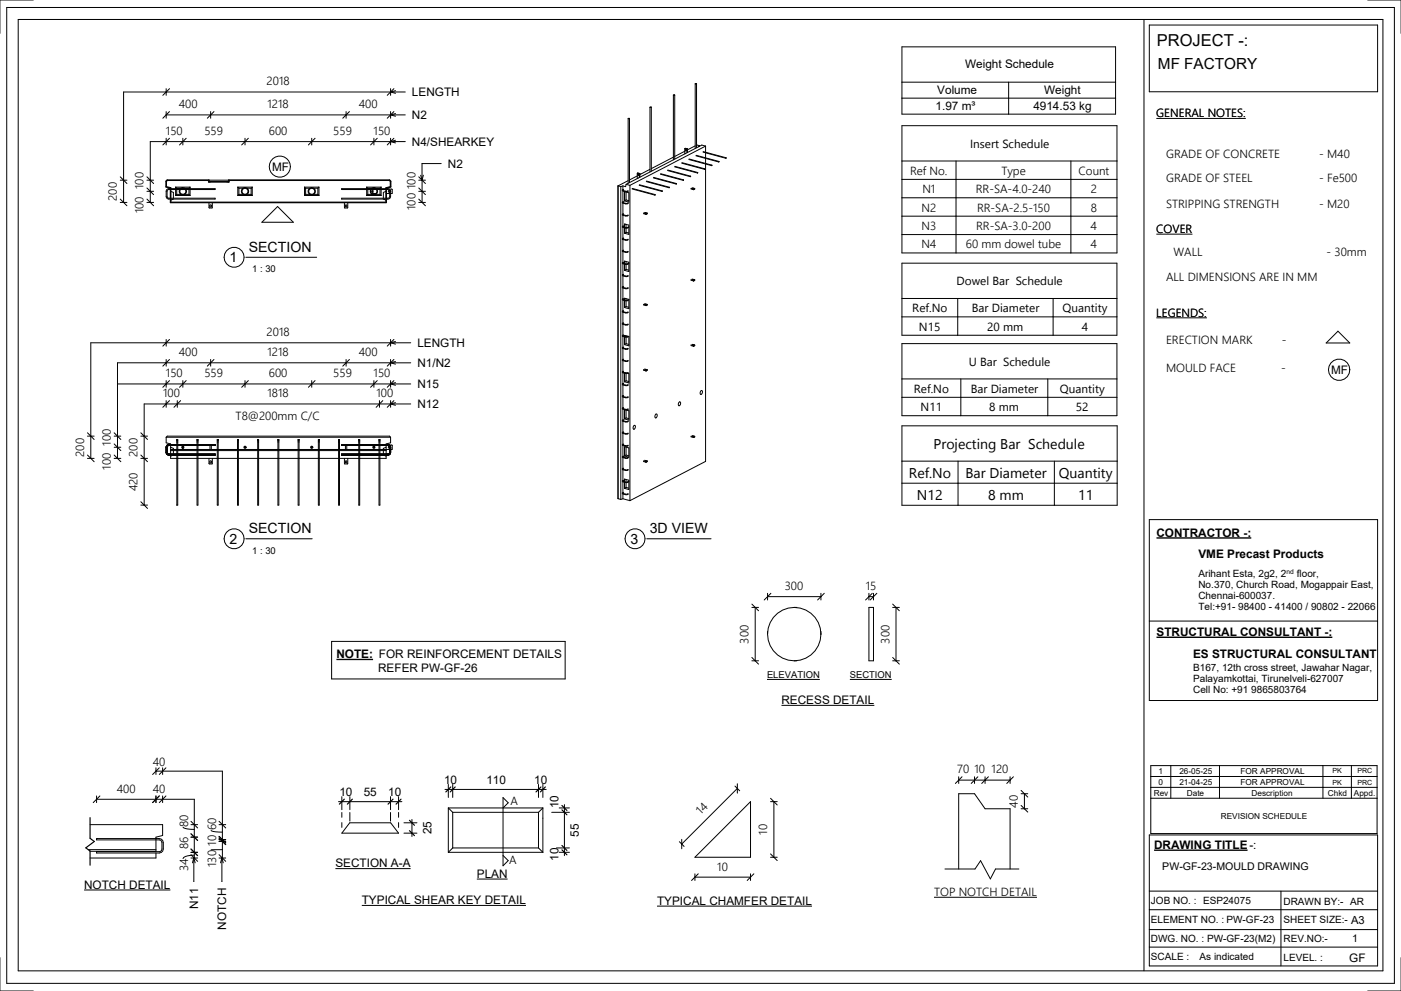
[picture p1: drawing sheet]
<svg xmlns="http://www.w3.org/2000/svg" width="420mm" height="297mm" viewBox="0 0 420 297" stroke-linecap="round" stroke-linejoin="round" font-family="sans-serif">
<g fill="none" stroke="#000" stroke-width=".3">
<path d="M2 2.2h416.1v292.6h-416.1zM5.5 5.8h409.2v285.3h-409.2zM10 0h-10v10M343 5.8v285.3M344.6 7.5h68.5v20h-68.5zM410.1 0h10v10M49.8 26.6v2M49.8 33.4v2M50.8 26.6l-2 2M50.8 33.4l-2 2M63.2 33.4v2M64.2 33.4l-2 2"/>
<path d="M103.8 33.4v2M104.8 33.4l-2 2M117.1 26.6v2M117.1 33.4v2M118.1 26.6l-2 2M118.1 33.4l-2 2M118.6 27.2l-1.5 .4 1.5 .4M118.6 34l-1.5 .4 1.5 .4M121.5 27.6h-84.4v33.1M121.5 34.4h-71.7M188.3 35.5v19.5M188.4 35.5h.3z"/>
<path d="M188.7 35.5v19.2M194.9 32.1v19.5M194.9 32.1h.4zM195.3 32.1v19.2M201.9 28.5v19.4M201.9 28.5h.4zM202.3 28.5v19.2M208.4 25.1v19.4M208.5 25.1h.3zM208.8 25.1v19.2M36.1 53l2 2M36.1 54h2"/>
<path d="M36.1 59.7l2 2M44.1 57.4h2M44.1 54h2M44.1 53l2 2M44.1 56.4l2 2M44.1 59.7l2 2M49.8 41.5v2M50.1 56.8l.5-.2h13.9v.2h-13.9l-.4 .2-.1 .4v1.6l.4 .4h14v.3h-14.1l-.5-.4-.1-.4v-1.5zM50.8 41.5l-2 2M51.2 57.4l.8 .3v1.7M52 59.7l-.8 .3M52.7 56.1h4.3"/>
<path d="M52.7 58.6h4.3M52.7 56.1v.5M52.7 56.8v1.8M52.7 56.1l.3 .3M53 56.4h1.4M53 58.3h1.4M53 56.4v.2M53 56.8v1.5M53 58.3l-.3 .3M54.8 41.5v2M55.2 56.4h1.5M55.2 58.3h1.5"/>
<path d="M55.8 41.5l-2 2M56.7 58.3l.3 .3M56.7 56.4v.2M56.7 56.8v1.5M57 56.1v.5M57 56.8v1.8M57 56.1l-.3 .3M62.6 54h6M62.6 54.5h.5M68.1 54.5h.5M71.3 56.1h4.3M71.3 58.6h4.3"/>
<path d="M71.3 56.1v2.5M71.3 56.1l.3 .3M71.6 56.4h1.5M71.6 58.3h1.5M71.6 56.4v1.9M71.6 58.3l-.3 .3M73.5 41.5v2M73.9 56.4h1.4M73.9 58.3h1.4M74.5 41.5l-2 2M75.3 58.3l.3 .3M75.3 56.4v1.9"/>
<path d="M75.6 56.1v2.5M75.6 56.1l-.3 .3M91.3 56.1h4.3M91.3 58.6h4.3M91.3 56.1v2.5M91.3 56.1l.3 .3M91.6 56.4h1.5M91.6 58.3h1.5M91.6 56.4v1.9M91.6 58.3l-.3 .3M93.5 41.5v2M93.9 56.4h1.4"/>
<path d="M93.9 58.3h1.4M94.5 41.5l-2 2M95.3 58.3l.3 .3M95.3 56.4v1.9M95.6 56.1v2.5M95.6 56.1l-.3 .3M102.4 56.6h14.1l.6 .5v2l-.4 .5-.4 .1h-13.9v-.3h13.9l.4-.1 .1-.4v-1.7l-.4-.4h-14zM109.9 56.1h4.4M109.9 56.1v.5M109.9 56.8v1.8M109.9 58.6h4.4M109.9 56.1l.4 .3"/>
<path d="M110.3 56.4h1.4M110.3 56.4v.2M110.3 56.8v1.5M110.3 58.3l-.4 .3M110.3 58.3h1.4M111.1 57.4h.7M111.4 58h1.4M111.8 56.8v1.2M112.1 41.5v2M112.5 56.4h1.4M112.5 58.3h1.4M113.1 41.5l-2 2"/>
<path d="M113.9 58.3l.4 .3M113.9 56.4v.2M113.9 56.8v1.5M114.3 56.1v.5M114.3 56.8v1.8M114.3 56.1l-.4 .3M114.9 59.7l.9 .3M115.8 57.4l-.9 .3v1.7M115.8 58h1M116.7 57.1l-.3 .3 .4 .3M116.7 56.7l.9 .1v1.1l-.5 .1M117.1 57.1v.4"/>
<path d="M117.1 41.5v2M118.1 41.5l-2 2M118.6 42l-1.5 .4 1.5 .5M121.5 42.4l-76.4 .1v18.2M125.6 57.4h2M125.6 54h2M125.6 53l2 2M125.6 56.4l2 2M125.6 59.7l2 2M126.1 52.5l.4 1.5 .4-1.5M132.3 49h-5.8l.1 11.7M185.3 55.7v.1"/>
<path d="M185.3 55.7v93.8M185.3 55.7l.8 .2M186.1 55.9v93.8M186.7 57.1l1 .3 .6-.2M186.8 55.7v1.4M186.8 57.2v3.5M186.8 55.7l-.7 .2M186.8 57.3l.9 .2 .7-.2M186.9 56.8l-.3 .2 .2 .3M187 56.9l-.2 .2M187.3 57.4l1.3 .4v2.8l-1.3-.4zM187.7 57.6v2.3"/>
<path d="M187.7 59.9l-.4 .3M187.7 59.9l.9 .3M187.7 55.3l1.2 .3M187.7 55.3l-.1 .7-.8-.3M188.3 54.2l-3 1.5M188.9 55.6v94.5M189.5 56.6l6.9 1.9M189.6 56.5l6.8 1.8M191.1 52.7l-2.4 1.3M191.1 51.9l.7 .1M191.1 51.9l.6 .2M191.1 51.9v1.6"/>
<path d="M191.4 53.4h-.1M191.4 52.3l.1 .3M191.5 52.5l-.2-.2v.3l.2-.1M191.5 52.5h.1M191.7 55.5l6.8 1.9M191.7 52.1v.1M191.7 55.4l6.8 1.8M191.7 52.2v1M191.8 52l.1 .1M191.8 52l-.1 .1M191.9 52.1v1M191.9 52.1l-.2 .1"/>
<path d="M193.8 54.4l6.8 1.9M193.8 54.3l6.9 1.8M194.9 50.8l-3 1.5M195.9 53.3l6.9 1.9M196 53.2l6.8 1.8M198 52.2l6.9 1.9M198.1 52.1l6.8 1.8M200.2 51.1l6.8 1.9M200.2 51l6.9 1.8M201.9 47.1l-6.6 3.5M202.3 50l6.8 1.9M202.3 49.9l6.9 1.8"/>
<path d="M204.4 48.9l6.9 1.9M204.5 48.8l6.8 1.8M205.3 45.3l-3 1.6M205.4 44.5l.7 .1M205.4 44.5l.5 .2M205.4 44.5l-.1 1.6M205.6 46h-.1M205.7 44.9l.1 .3M205.8 45.1h-.1M205.9 44.7l.1 .1M206 44.8v1M206.1 44.6l-.2 .1"/>
<path d="M206.1 44.6v.1M206.1 44.7l-.1 .1M206.1 44.7v1M206.6 47.8l6.8 1.9M206.6 47.7l6.8 1.8M207.2 56.7l.7 .1M207.2 56.5l.7 .2M207.5 56.3l.8 .2M207.9 56.8l.1 .1M207.9 56.7h.1M207.9 56.7v.1M208 56.7v.2"/>
<path d="M208.3 56.5l-.3 .4M208.3 56.5l-.3 .2M208.5 43.7l-2.4 1.2M208.7 46.7l6.8 1.9M208.7 46.6l6.9 1.8M208.8 43.5l1 .2M209.8 43.7v.1M209.8 43.7l-.3 .3M210.8 45.6l6.9 1.9M210.8 45.5l6.9 1.8M211.6 49.2v89.1l-22.7 11.8M211.6 43.8v1.8"/>
<path d="M211.6 45.8v1.5M211.6 47.5v1.5M211.6 43.8l-22.7 11.8M211.6 43.8l-1.2-.3-22.7 11.8M36.1 60.7h2M44.1 60.7h2M62.7 60.7v1.7h.9l.1-1.7M83.2 61.9l4.8 4.7h-9.5zM103.3 60.7l.1 1.7h.8l.1-1.7M125.6 60.7h2M186.8 60.9v3.5M186.8 64.5v3.5"/>
<path d="M186.8 68.1v3.5M186.8 71.8v3.5M186.8 75.4v3.5M186.8 79v3.5M186.8 60.7l.9 .3 .6-.2M186.8 68l.9 .2 .9-.2M186.8 71.6l.9 .3 .6-.2M186.8 75.2l.9 .3 .6-.2M186.8 78.9l.9 .2 .9-.2M186.8 64.5l.9 .3 .7-.2M186.8 71.8l.9 .2 .7-.1M186.8 75.4l.9 .3 .7-.2"/>
<path d="M186.9 60.4l-.3 .2 .1 .3 1 .2 .7-.1M186.9 64.1l-.3 .2 .2 .2M186.9 67.7l-.3 .4 1 .3 1-.3M186.9 75l-.3 .2 .2 .2M186.9 78.6l-.3 .4 1 .3 1-.3M186.9 71.3l-.3 .2 .2 .3M187 64.2l-.3 .1 1 .3 .6-.2M187 60.6l-.2 .1M187 67.8l-.2 .2M187 71.5l-.2 .1M187 75.1l-.2 .1M187 78.7l-.2 .2"/>
<path d="M187.3 68.1v-1l1.3 .4v2.8l-1.3-.4M187.3 79v-.7l1.3 .3v2.8l-1.3-.3M187.3 68.3v1.6M187.3 79.2v1.9M187.7 67.3v.9M187.7 68.4v1.2M187.7 78.4v.7M187.7 79.3v1.5M187.7 69.6l-.4 .3M187.7 69.6l.9 .3M192.9 64l.7 .2M192.9 63.9l.7 .2"/>
<path d="M193.3 63.7l.8 .2M193.6 64.2l.2 .1M193.6 64.1h.2M193.6 64.1v.1M193.8 64.1v.2M194.1 63.9l-.3 .4M194.1 63.9l-.3 .2M186.7 97l1 .3 .6-.2M186.8 82.7v3.5M186.8 86.3v3.5M186.8 89.9v3.5M186.8 93.6v3.4"/>
<path d="M186.8 97.2v3.5M186.8 82.5l.9 .3 .6-.2M186.8 86.1l.9 .3 .6-.2M186.8 93.4l.9 .3 .6-.2M186.8 82.7l.9 .2 .7-.1M186.8 93.6l.9 .2 .7-.1M186.8 97.2l.9 .3 .7-.2M186.9 89.5l-.3 .2 .2 .3M186.9 93.1l-.3 .2 .2 .3M186.9 82.2l-.3 .2 .2 .3M186.9 85.9l-.3 .2 .1 .2 1 .3 .7-.2M186.9 96.8l-.3 .2 .2 .2"/>
<path d="M187 89.6l-.3 .2 1 .2 .9-.2M187 82.4l-.2 .1M187 86l-.2 .1M187 93.3l-.2 .1M187 96.9l-.2 .1M187.3 90.1v2.1M187.7 89.5v.5M187.7 90.2v1.7M187.7 80.8l-.4 .3M187.7 80.8l.9 .2M187.7 91.9l-.4 .3M187.7 91.9l.9 .2"/>
<path d="M188.6 89.9l-.9 .3-.9-.2M188.6 89.8v2.7l-1.3-.3M188.6 89.8l-1.3-.4v.5M192.9 91.4l.7 .2M192.9 91.2l.7 .2M193.3 91l.8 .3M193.6 91.4v.2M193.6 91.6h.2M193.6 91.4h.2M193.8 91.4v.2M194.1 91.3l-.3 .3M194.1 91.3l-.3 .1"/>
<path d="M207.2 84l.7 .2M207.2 83.8l.7 .2M207.5 83.6l.8 .3M207.9 84v.2M207.9 84.2h.1M207.9 84h.1M208 84v.2M208.3 83.9l-.3 .1M208.3 83.9l-.3 .3M401.2 99.3l3.5 3.5h-7.1zM35.2 115.1h88M49.8 101.8v2"/>
<path d="M49.8 107.8v2M49.8 114.1v2M50.8 101.8l-2 2M50.8 107.8l-2 2M50.8 114.1l-2 2M54.8 114.1v2M55.8 114.1l-2 2M63.2 107.8v2M64.2 107.8l-2 2M73.5 114.1v2M74.5 114.1l-2 2M93.5 114.1v2"/>
<path d="M94.5 114.1l-2 2M103.8 107.8v2M104.8 107.8l-2 2M112.1 114.1v2M113.1 114.1l-2 2M117.1 101.8v2M117.1 107.8v2M117.1 114.1v2M118.1 101.8l-2 2M118.1 107.8l-2 2M118.1 114.1l-2 2M118.6 102.4l-1.5 .4 1.5 .4"/>
<path d="M118.6 108.4l-1.5 .4 1.5 .4M118.6 114.7l-1.5 .4 1.5 .4M123.2 102.8h-96v34.6M123.2 108.8h-88v28.6M186.7 104.3l1 .3 .6-.2M186.8 100.8v3.5M186.8 104.5v3.4M186.8 108.1v3.5M186.8 111.7v3.5M186.8 115.4v3.4M186.8 119v3.5M186.8 100.7l.9 .2 .6-.1"/>
<path d="M186.8 107.9l.9 .3 .6-.2M186.8 115.2l.9 .3 .6-.2M186.8 118.8l.9 .3 .6-.2M186.8 104.5l.9 .2 .7-.1M186.8 111.8l1.4 .1M186.8 119l.9 .3 .7-.2M186.9 104l-.3 .2 .2 .3M186.9 107.7l-.3 .2 .1 .2 1 .3 .7-.2M186.9 114.9l-.3 .2 .1 .3 1 .2 .7-.2M186.9 118.6l-.3 .2 .2 .2M186.9 111.3l-.3 .2 .2 .3M186.9 100.4l-.3 .2 .1 .2 1 .3 .8-.2"/>
<path d="M187 111.4l-.3 .2 1 .2 .6-.1M187 100.5l-.2 .2M187 104.2l-.2 .1M187 107.8l-.2 .1M187 115.1l-.2 .1M187 118.7l-.2 .1M187.3 101v2.3M187.3 111.7l.6 .1M187.3 111.9v2.6M187.7 100.7v.2M187.7 101.1v1.9M187.7 111.8h.1"/>
<path d="M187.7 112v2.2M187.7 103l-.4 .3M187.7 103l.9 .3M187.7 114.2l-.4 .3M187.7 114.2l.9 .2M188.2 111.9l.4 .1v2.8l-1.3-.3M188.3 100.8l-1-.3v.3M188.4 100.8l.2 .1M188.4 111.8l-.2 .1M188.6 100.9v2.8l-1.3-.4M192.9 111l.7 .2M192.9 110.8l.7 .2"/>
<path d="M193.3 110.6l.8 .3M193.6 111v.2M193.6 111.2h.2M193.6 111h.2M193.8 111v.2M194.1 110.9l-.3 .3M194.1 110.9l-.3 .1M207.2 103.6l.7 .2M207.2 103.4l.7 .2M207.5 103.2l.8 .3M207.9 103.6v.2M207.9 103.8h.1"/>
<path d="M207.9 103.6h.1M208 103.6v.2M208.3 103.5l-.3 .3M208.3 103.5l-.3 .1M210.2 117.2a.36 .36 0 0 1 .5 .1 .36 .36 0 0 1-.1 .5 .39 .39 0 0 1-.5 .4 .39 .39 0 0 1-.1-.7zM26.2 137.4h2M26.2 130.8h2M26.2 129.8l2 2M26.2 136.4l2 2M34.2 137.4h2M34.2 130.8h2M34.2 129.8l2 2"/>
<path d="M34.2 133.1l2 2M34.2 134.1h2M34.2 136.4l2 2M42.2 137.4h2M42.2 130.8h2M42.2 129.8l2 2M42.2 136.4l2 2M49.8 120.1v2M49.8 131.1v1.7l1.4 .3v.2M49.8 131.1h67.3M49.8 131.1l.4-.3h66.6l.3 .3M50.1 135.6l.1 .4 .4 .2"/>
<path d="M50.1 134.1v1.5M50.6 133.6l-.4 .1-.1 .4M50.6 133.6h13.9v-.3h-13.9l-.5 .2-.3 .6 .1 1.7 .5 .6h14.1v-.2h-13.9M50.8 120.1l-2 2M51.2 134.1l.8 .3v1.8M51.2 136.4v1h64.6v-1M51.2 135.1h64.6M51.2 133.6v2.6M52 136.4l-.8 .4M53 131.9v1.4M53 133.6v2.6M53 136.4v15h.3v-15"/>
<path d="M53 131.8v.1M53.1 131.8h-.1M53.1 131.8h.1M53.2 131.8h.1M53.2 131.8h-.1M53.2 120.1v2M53.3 131.8h.1M53.3 131.8v.1M53.3 131.9v1.4M53.3 133.6v2.6M54.2 120.1l-2 2M59.1 136.4v15h.3v-15"/>
<path d="M59.1 131.9v1.4M59.1 133.6v2.6M59.1 131.8h.1M59.2 131.8h-.1M59.2 131.8h.1M59.3 131.8h.1M59.3 131.8l.1 .1M59.4 131.9v1.4M59.4 133.6v2.6M62.7 137.4v1.7h.9l.1-1.7M63 133.6v1.2M63.4 133.6v1.2"/>
<path d="M65.1 131.9v19.5h.3v-19.5M65.2 131.8h.1M65.3 131.8h.1M65.3 131.8h-.1M65.4 131.8h.1M65.4 131.8v.1M71.2 131.8h.1M71.3 131.8h.1M71.4 131.8h.1M71.5 131.8h.1M71.5 131.8v19.6h-.3v-19.5M77.3 131.9v19.5h.2v-19.5"/>
<path d="M77.3 131.8h.1M77.4 131.8h-.1M77.4 131.8h.1M77.5 131.8h.1M77.5 131.8v.1M83.3 131.9v19.5h.3v-19.5M83.4 131.8h-.1M83.4 131.8h.1M83.5 131.8h-.1M83.5 131.8h.1M83.6 131.8v.1M89.4 131.9v19.5h.3v-19.5"/>
<path d="M89.4 131.8h.1M89.5 131.8h-.1M89.5 131.8h.1M89.6 131.8h.1M89.7 131.8v.1M95.5 131.8v19.6h.2v-19.5M95.5 131.8h.1M95.6 131.8h-.1M95.6 131.8h.1M95.7 131.8h.1M95.7 131.8v.1M101.5 131.9v19.5h.3v-19.5"/>
<path d="M101.5 131.8v.1M101.6 131.8h-.1M101.6 131.8h.1M101.7 131.8h.1M101.7 131.8h-.1M101.8 131.8v.1M103.3 137.4l.1 1.7h.8l.1-1.7M103.6 133.6v1.2M104 133.6v1.2M107.6 136.4v15h.2v-15M107.6 131.9v1.4M107.6 133.6v2.6"/>
<path d="M107.6 131.8h.1M107.7 131.8h-.1M107.7 131.8h.1M107.8 131.8h.1M107.8 131.8v.1M107.8 131.9v1.4M107.8 133.6v2.6M113.6 136.4v15h.3v-15M113.6 131.9v1.4M113.6 133.6v2.6M113.7 131.8h-.1M113.7 131.8h.1"/>
<path d="M113.8 131.8h.1M113.8 131.8h-.1M113.8 120.1v2M113.9 131.8h.1M113.9 131.8v.1M113.9 131.9v1.4M113.9 133.6v2.6M114.8 120.1l-2 2M114.9 136.4l.9 .4M115.8 134.1l-.9 .3v1.8M115.8 133.6v2.6M116.3 133.6l.4 .1 .1 .4"/>
<path d="M116.3 133.6h-13.9v-.3h13.9l.6 .2 .2 .6v1.7l-.6 .6h-14.1v-.2h13.9M116.7 133.8l-.3 .4 .4 .2M116.7 133.4l.9 .1v1.2l-.5 .1M116.8 135.6l-.1 .4-.4 .2M116.8 134.1v1.5M116.8 134.8h-65.6M117.1 133.9v.3M117.1 120.1v2M117.1 131.1v1.7l-1.3 .3v.2M118.1 120.1l-2 2M118.6 120.7l-1.5 .4 1.5 .4M123.2 121.1h-80v30.3"/>
<path d="M186.8 122.6v3.5M186.8 126.3v3.4M186.8 129.9v3.5M186.8 133.5v3.5M186.8 137.2v3.4M186.8 122.5l.9 .2 .6-.1M186.8 126.1l.9 .3 .6-.2M186.8 129.7l.9 .3 .6-.2M186.8 133.4l.9 .2 .6-.1M186.8 122.7l.9 .2 .7-.2M186.8 129.9l.9 .3 .7-.2M186.8 137.2l.9 .2 .7-.2"/>
<path d="M186.9 129.5l-.3 .2 .2 .2M186.9 133.1l-.3 .2 .1 .2 1 .3 .7-.2M186.9 122.2l-.3 .2 .2 .3M186.9 125.8l-.3 .2 .1 .3 1 .2 .7-.2M186.9 136.7l-.3 .2 .2 .3M187 136.9l-.3 .1 1 .3 .6-.2M187 122.3l-.2 .2M187 126l-.2 .1M187 129.6l-.2 .1M187 133.2l-.2 .2M187.3 122.8l1.3 .4v2.7l-1.3-.3zM187.3 133.9l1.3 .4v2.8l-1.3-.4z"/>
<path d="M187.7 122.9v2.4M187.7 134.1v2.3M187.7 125.3l-.4 .3M187.7 125.3l.9 .2M187.7 136.4l-.4 .3M187.7 136.4l.9 .3M190 128.7l-.1-.9a.37 .37 0 0 1 .6-.2 .37 .37 0 0 1 0 .6l-.5 .5M192.9 138.4l.7 .2M192.9 138.2l.7 .2M193.3 138l.8 .2M193.6 138.4v.2M193.6 138.6h.2"/>
<path d="M193.6 138.4h.2M193.8 138.4v.2M194.1 138.2l-.3 .4M194.1 138.2l-.3 .2M196.6 124.2a.36 .36 0 0 1 .5 .1 .36 .36 0 0 1-.1 .5 .39 .39 0 0 1-.5 .5 .39 .39 0 0 1-.1-.7zM203.6 120.6a.36 .36 0 0 1 .5 .1 .36 .36 0 0 1-.1 .5 .39 .39 0 0 1-.5 .4 .39 .39 0 0 1-.1-.7zM207.2 131l.7 .2M207.2 130.8l.7 .2M207.5 130.6l.8 .2M207.9 131v.2M207.9 131.2h.1M207.9 131h.1"/>
<path d="M208 131v.2M208.3 130.8l-.3 .2M208.3 130.8l-.3 .4M42.2 151.4h2M42.2 150.4l2 2M185.3 149.4v.1M185.3 149.5l.8 .2M186.8 149.5l2.1 .6M186.8 149.5l-.7 .2M186.8 140.8v3.5M186.8 144.4v3.5M186.8 148.1v1.4"/>
<path d="M186.8 140.6l.9 .3 .6-.2M186.8 147.9l.9 .3 .6-.2M186.9 144l-.3 .2 .2 .3M186.9 147.6l-.3 .2 .1 .3 1 .2 .7-.2M186.9 140.4l-.3 .2 .1 .2 1 .3 .7-.2M187 140.5l-.2 .1M187 144.1l-.2 .2M187 147.8l-.2 .1M187.3 144.4v-.8l1.3 .4v2.8l-1.3-.4M187.3 144.6v1.8M187.7 143.8v.7M187.7 144.7v1.4"/>
<path d="M187.7 146.1l-.4 .3M187.7 146.1l.9 .2M188.6 144.2l-.9 .3-1-.2M188.6 144.4l-.9 .3-.9-.2M344.6 155.8h68.5v54.2h-68.5zM99.4 192.3h70.1v11.2h-70.1zM230.1 189.3v.8M238.1 182.1h.8M238.1 198.1h.8M246.1 189.3v.8M260.5 182.1h1.4v16h-1.4zM344.6 186.2h68.5"/>
<path d="M29 239.6h29.3v17.6M29 238.6v2M30 238.6l-2 2M46.8 231.2h19.9v26M46.8 230.2v2M46.8 238.6v2M47.8 230.2l-2 2M47.8 238.6l-2 2M48.8 230.2v2M48.8 238.6v2M49.8 230.2l-2 2M49.8 238.6l-2 2"/>
<path d="M220.4 235.7l1.4 1.4M221.1 236.4l-16.7 16.6M221.1 235v2.8M231 239.3l2 2M287.5 232.9v2M287.5 233.9h15.4M288.5 232.9l-2 2M292.2 232.9v2M293.2 232.9l-2 2M295.4 232.9v2M296.4 232.9l-2 2M302.9 232.9v2"/>
<path d="M303.9 232.9l-2 2M306.2 238h2M306.2 237l2 2M307.2 238v4.5M26.5 254.7h20.3M27 247.2h21.8v3.3l-2 .5v4.3M27 255.2h19.8M29 251.4h18.8l.6 .2 .4 .4 .2 2.5-.2 .6-.4 .5-.6 .1h-18.8v-.4h18.8l.4-.1 .4-.7-.1-2.3-.7-.4h-18.8zM46.8 255.7v1.5h-19.8M54.9 247.9a2.97 2.97 0 0 0 2.3 .7l1.1 .1M57.3 257.2h2M57.3 247.2h2"/>
<path d="M57.3 256.2l2 2M57.3 246.2l2 2M57.3 251h2M57.3 250l2 2M57.3 255.5h2M57.3 254.5l2 2M58.1 257.2v7.1M58.1 257.2l-.4 1.5M58.1 257.2l.4 1.5M58.3 256.4a4.1 4.1 0 0 0-3.4 1M63.3 249l1.4 .4 2 .1M65.7 257.2h2"/>
<path d="M65.7 256.2l2 2M65.7 246.2l2 2M65.7 251.7h2M65.7 250.7l2 2M65.7 252.2h2M65.7 251.2l2 2M65.7 247.2h2M66.5 257.2v7.1M66.5 257.2l-.4 1.5M66.5 257.2l.4 1.5M66.7 254.7l-3.4 .1M102.5 243.6v1.4"/>
<path d="M102.5 246.6v1.5M104.9 246.7h12.2l2.4 3.1h-17zM104.9 243.6v2.6M117.1 243.6v2.6M119.5 243.6v1.4M119.5 246.6v1.5M134.4 255.5h28.4M134.4 242.2h28.4M134.4 242.2v13.3M134.4 242.2l1.3 1.3M135.7 243.5h25.8M135.7 254.2h25.8"/>
<path d="M135.7 243.5v10.7M135.7 254.2l-1.3 1.3M150.8 242.2l1.6-1.5-1.6-1.6v20.5l1.6-1.6-1.6-1.5M161.5 243.5v10.7M161.5 254.2l1.3 1.3M162.8 242.2v13.3M162.8 242.2l-1.3 1.3M203.7 252.3l1.4 1.5M204.4 251.6v2.9M225 240.3v16.7h-16.6zM231 257h2M231 256l2 2"/>
<path d="M231 240.3h2M232 240.3v16.7M306.2 242.5h2M306.2 241.5l2 2M344.6 250.3h68.5v39.3h-68.5zM25.2 266.8h25.9M197 271.7h46.5M208.4 263h16.6M208.4 262v2M209.4 262l-2 2M225 262v2M226 262l-2 2"/>
<path d="M280.1 269h30.8M283.3 260.5h9l1.7-2.5 2.9 5.5 1.6-3h7M287.5 260.5v-22.5h4.7l3.2 4.5h7.5v18M344.6 272.7h68.5M344.6 267.2h68.5M344.6 278.7h68.5M384.1 267.2v22.4M0 287.1v10h10M344.6 283.9h68.5M420.1 287.1v10h-10"/>
<circle cx="83.9" cy="50" r="3.2"/>
<circle cx="196.4" cy="58.4" r=".07"/>
<circle cx="198.5" cy="57.3" r=".07"/>
<circle cx="200.6" cy="56.2" r=".07"/>
<circle cx="202.8" cy="55.1" r=".07"/>
<circle cx="204.9" cy="54" r=".07"/>
<circle cx="205.6" cy="45" r=".19"/>
<circle cx="207" cy="52.9" r=".07"/>
<circle cx="207.9" cy="56.5" r=".16"/>
<circle cx="209.1" cy="51.8" r=".07"/>
<circle cx="211.3" cy="50.7" r=".07"/>
<circle cx="213.4" cy="49.6" r=".07"/>
<circle cx="215.5" cy="48.5" r=".07"/>
<circle cx="217.7" cy="47.4" r=".07"/>
<circle cx="63.2" cy="61.7" r=".31"/>
<circle cx="103.8" cy="61.7" r=".31"/>
<circle cx="193.6" cy="63.9" r=".16"/>
<circle cx="193.6" cy="91.3" r=".16"/>
<circle cx="207.9" cy="83.9" r=".16"/>
<circle cx="193.6" cy="110.9" r=".16"/>
<circle cx="207.9" cy="103.5" r=".16"/>
<circle cx="401.5" cy="110.8" r="3.2"/>
<circle cx="54.8" cy="134.1" r=".33"/>
<circle cx="63.2" cy="138.5" r=".31"/>
<circle cx="73.5" cy="134.1" r=".33"/>
<circle cx="93.5" cy="134.1" r=".33"/>
<circle cx="103.8" cy="138.5" r=".31"/>
<circle cx="112.1" cy="134.1" r=".33"/>
<circle cx="193.6" cy="138.2" r=".16"/>
<circle cx="207.9" cy="130.8" r=".16"/>
<circle cx="238.1" cy="190.1" r="8"/>
</g>
<path d="M27 245.1v6.2l1.3 1-2.6 1.9 1.3 .9v4.3" fill="none" stroke="#000" stroke-width=".35"/>
<g fill="none" stroke="#000" stroke-width=".5">
<path d="M51.2 59.7v1h64.6v-1M51.2 56.6v-.2l-1.4-.4v-1.6l.4-.4h12.4v.5h6v-.5h48.2l.3 .4v1.6l-1.3 .4v.2M51.2 56.8v2.6M54 56.8a1 1 0 0 0 .8 1.6 1 1 0 0 0 .9-1.6M54.2 56.5l.6-.1 .6 .1M111.3 56.8a1 1 0 0 0 .8 1.6 1 1 0 0 0 .8-1.6M111.5 56.5l.6-.1 .6 .1M115.8 56.8v2.6"/>
<circle cx="73.5" cy="57.4" r="1"/>
<circle cx="93.5" cy="57.4" r="1"/>
</g>
<g fill="#000">
<circle cx="54.8" cy="134.1" r=".33"/>
<circle cx="73.5" cy="134.1" r=".33"/>
<circle cx="93.5" cy="134.1" r=".33"/>
<circle cx="112.1" cy="134.1" r=".33"/>
</g>
<g fill="#fff">
<path d="M346.9 9.5h27.5v5.4h-27.5z"/>
<path d="M405.1 273.8h4.1v3.9h-4.1z"/>
<path d="M346.8 187.4h51.8v4.1h-51.8z"/>
<path d="M357.7 193.9h54.2v4.1h-54.2z"/>
<path d="M346 251.2h27.6v4.2h-27.6z"/>
<path d="M373.6 251.2h1v4.2h-1z"/>
<path d="M374.6 251.2h2.2v4.2h-2.2z"/>
<path d="M346.8 157.6h27.9v4.1h-27.9z"/>
<path d="M359.3 164.1h37.3v4.1h-37.3z"/>
<path d="M359.7 285.1h16.3v3.3h-16.3z"/>
<path d="M405.5 279.4h1.7v3.7h-1.7z"/>
<path d="M367.7 274.1h14.3v3.3h-14.3z"/>
<path d="M347.2 16.6h29.6v5.1h-29.6z"/>
<path d="M348.5 258h44.2v3.6h-44.2z"/>
<path d="M361.9 279.8h20.4v3.3h-20.4z"/>
<path d="M404.8 268.8h4.1v3.3h-4.1z"/>
<path d="M360.7 268.5h14.3v3.3h-14.3z"/>
</g>
<path d="M346.8 161.3h28.4M100.9 197.7h11M346.8 191h52.7M346 254.9h28.1" fill="none" stroke="#000" stroke-width=".41"/>
<g fill="none" stroke="#000" stroke-width=".3">
<path d="M270.4 14h64.1v20.2h-64.1zM270.4 29.4h64.1M270.4 37.7h64.5v38.1h-64.5zM270.4 24.6h64.1M302.4 24.6v9.6M346.7 35.5h26.8M270.4 59.3h64.5M270.4 53.8h64.5M270.4 48.3h64.5M286.7 48.3v27.5M321.1 48.3v27.5M73.7 77.1h21.3"/>
<path d="M270.4 78.9h64.5v21.6h-64.5zM270.4 70.3h64.5M270.4 64.8h64.5M346.7 70.2h10.8M270.4 95h64.5M270.4 89.5h64.5M287.2 89.5v11M315.8 89.5v11M346.7 95.3h15.2M270.4 103h64.5v21.6h-64.5zM270.4 119.1h64.5M270.4 113.6h64.5"/>
<path d="M288.1 113.6v11M314.2 113.6v11M270.4 127.7h64.6v23.8h-64.6zM270.4 138.2h64.6M287.3 138.2v13.3M316.1 138.2v13.3M270.4 144.9h64.6M73.7 161.5h19.9M193.9 161.5h19.3M230.1 178.9h16M230.1 177.9v2M231.1 177.9l-2 2"/>
<path d="M246.1 177.9v2M247.1 177.9l-2 2M260.5 178.9h1.4M260.5 177.9v2M261.5 177.9l-2 2M261.9 177.9v2M262.9 177.9l-2 2M225.4 181.1l2 2M225.4 182.1h2M225.4 197.1l2 2M225.4 198.1h2M226.4 182.1v16"/>
<path d="M267.7 182.1h2M267.7 198.1h2M267.7 197.1l2 2M267.7 181.1l2 2M268.7 182.1v16M230 203.7h15.8M234.3 211.5h27.9M254.8 203.7h12.6M102.5 238.8v3.9M104.9 238.8v3.9M117.1 238.8v3.9M119.5 238.8v3.9"/>
<path d="M133.4 236.7h30.4M134.4 235.2v3.9M135.7 235.2v3.9M161.5 235.2v3.9M162.8 235.2v3.9M345 229.5h67.9v20.4h-67.9zM345 232.8h67.9M345 236h67.9M345 239.3h67.9M351.1 229.5v9.8M365.7 229.5v9.8M396.7 229.5v9.8"/>
<path d="M405.2 229.5v9.8M101.5 240.3h19M121.1 249.8h3.9M121.1 246.7h3.9M123.5 245.7v5.1M165.4 243.5h5.3M166.8 254.2h3.9M167.7 255.5h3M167.7 242.2h3M169.2 241.2v15.3M100.6 260.4h22.5M108.5 271.4h49.2"/>
<path d="M143 263.5h9.2"/>
<circle cx="70.2" cy="77.1" r="3"/>
<circle cx="70.2" cy="161.5" r="3"/>
<circle cx="190.4" cy="161.5" r="3"/>
</g>
<g fill="none" stroke="#000" stroke-width=".35">
<path d="M103.2 239.6l-1.5 1.5M105.7 239.6l-1.5 1.5M117.8 239.6l-1.5 1.5M120.3 239.6l-1.5 1.5M135.2 235.9l-1.5 1.5M136.5 235.9l-1.5 1.5M162.2 235.9l-1.5 1.5M163.5 235.9l-1.5 1.5M122.8 249l1.5 1.5M122.8 245.9l1.5 1.5M168.5 254.8l1.5 1.5M168.5 253.5l1.5 1.5"/>
<path d="M168.5 242.8l1.5 1.5M168.5 241.5l1.5 1.5"/>
</g>
<text font-size="4.9" x="346.9" y="13.9">PROJECT -:</text>
<text font-size="4.6" x="347.2" y="20.7">MF FACTORY</text>
<g font-size="4.2">
<text x="74.6" y="75.4">SECTION</text>
<text x="68.8" y="78.6">1</text>
<text x="279.9" y="134.7">Projecting Bar Schedule</text>
<text x="272.5" y="143.3">Ref.No</text>
<text x="289.5" y="143.3">Bar Diameter</text>
<text x="317.5" y="143.3">Quantity</text>
<text x="274.9" y="149.9">N12</text>
<text x="296.3" y="149.9">8 mm</text>
<text x="323.3" y="149.9">11</text>
<text x="74.6" y="159.8">SECTION</text>
<text x="194.8" y="159.8">3D VIEW</text>
<text x="68.8" y="163">2</text>
<text x="189" y="163">3</text>
</g>
<g font-size="3.5">
<text x="289.4" y="20.5">Weight Schedule</text>
<text x="79.9" y="25.6">2018</text>
<text x="123.5" y="28.8">LENGTH</text>
<text x="281" y="28.2">Volume</text>
<text x="313.1" y="28.2">Weight</text>
<text x="53.6" y="32.5">400</text>
<text x="80.2" y="32.5">1218</text>
<text x="107.6" y="32.5">400</text>
<text x="123.5" y="35.7">N2</text>
<text x="280.5" y="33">1.97 m³</text>
<text x="309.8" y="33">4914.53 kg</text>
<text x="346.7" y="35.2">GENERAL NOTES:</text>
<text x="49.8" y="40.5">150</text>
<text x="61.3" y="40.5">559</text>
<text x="80.6" y="40.5">600</text>
<text x="99.9" y="40.5">559</text>
<text x="112" y="40.5">150</text>
<text x="123.5" y="43.7">N4/SHEARKEY</text>
<text x="290.9" y="44.4">Insert Schedule</text>
<text x="349.6" y="47.3">GRADE OF CONCRETE</text>
<text x="395.5" y="47.3">- M40</text>
<text x="81.6" y="51.3">MF</text>
<text x="134.3" y="50.3">N2</text>
<text x="272.9" y="52.4">Ref No.</text>
<text x="300.2" y="52.4">Type</text>
<text x="323.4" y="52.4">Count</text>
<text x="43.1" y="56.7" transform="rotate(-90 43.1 56.7)">100</text>
<text x="124.6" y="56.7" transform="rotate(-90 124.6 56.7)">100</text>
<text x="276.6" y="57.9">N1</text>
<text x="292.6" y="57.9">RR-SA-4.0-240</text>
<text x="327.1" y="57.9">2</text>
<text x="349.6" y="54.6">GRADE OF STEEL</text>
<text x="395.5" y="54.6">- Fe500</text>
<text x="35.1" y="60.2" transform="rotate(-90 35.1 60.2)">200</text>
<text x="43.1" y="63.9" transform="rotate(-90 43.1 63.9)">100</text>
<text x="124.6" y="63" transform="rotate(-90 124.6 63)">100</text>
<text x="276.3" y="63.4">N2</text>
<text x="293" y="63.4">RR-SA-2.5-150</text>
<text x="327.1" y="63.4">8</text>
<text x="349.6" y="62.3">STRIPPING STRENGTH</text>
<text x="395.5" y="62.3">- M20</text>
<text x="276.3" y="69">N3</text>
<text x="292.7" y="69">RR-SA-3.0-200</text>
<text x="327" y="69">4</text>
<text x="346.7" y="69.9">COVER</text>
<text x="276.3" y="74.5">N4</text>
<text x="289.6" y="74.5">60 mm dowel tube</text>
<text x="327" y="74.5">4</text>
<text x="351.8" y="76.8">WALL</text>
<text x="397.8" y="76.8">- 30mm</text>
<text x="286.8" y="85.6">Dowel Bar Schedule</text>
<text x="349.6" y="84.1">ALL DIMENSIONS ARE IN MM</text>
<text x="273.5" y="93.6">Ref.No</text>
<text x="291.4" y="93.6">Bar Diameter</text>
<text x="318.6" y="93.6">Quantity</text>
<text x="346.7" y="95">LEGENDS:</text>
<text x="79.9" y="100.8">2018</text>
<text x="275.6" y="99.1">N15</text>
<text x="296" y="99.1">20 mm</text>
<text x="324.4" y="99.1">4</text>
<text x="53.6" y="106.8">400</text>
<text x="80.2" y="106.8">1218</text>
<text x="107.6" y="106.8">400</text>
<text x="125.2" y="104">LENGTH</text>
<text x="349.6" y="103.3">ERECTION MARK</text>
<text x="384.3" y="103.3">-</text>
<text x="49.8" y="113.1">150</text>
<text x="61.3" y="113.1">559</text>
<text x="80.6" y="113.1">600</text>
<text x="99.9" y="113.1">559</text>
<text x="112" y="113.1">150</text>
<text x="125.2" y="110">N1/N2</text>
<text x="290.5" y="109.7">U Bar Schedule</text>
<text x="349.6" y="111.6">MOULD FACE</text>
<text x="384.2" y="111.6">-</text>
<text x="399.1" y="112.2">MF</text>
<text x="48.9" y="119.1">100</text>
<text x="80.2" y="119.1">1818</text>
<text x="112.9" y="119.1">100</text>
<text x="125.2" y="116.4">N15</text>
<text x="274" y="117.7">Ref.No</text>
<text x="291" y="117.7">Bar Diameter</text>
<text x="317.8" y="117.7">Quantity</text>
<text x="70.6" y="125.9">T8@200mm C/C</text>
<text x="125.2" y="122.4">N12</text>
<text x="276" y="123.3">N11</text>
<text x="296.6" y="123.3">8 mm</text>
<text x="322.6" y="123.3">52</text>
<text x="25.2" y="136.9" transform="rotate(-90 25.2 136.9)">200</text>
<text x="33.2" y="133.6" transform="rotate(-90 33.2 133.6)">100</text>
<text x="41.2" y="136.9" transform="rotate(-90 41.2 136.9)">200</text>
<text x="33.2" y="140.8" transform="rotate(-90 33.2 140.8)">100</text>
<text x="41.2" y="147.3" transform="rotate(-90 41.2 147.3)">420</text>
<text x="346.8" y="160.9">CONTRACTOR -:</text>
<text x="359.3" y="167.3">VME Precast Products</text>
<text x="235.3" y="176.9">300</text>
<text x="259.6" y="176.9">15</text>
<text x="346.8" y="190.7">STRUCTURAL CONSULTANT -:</text>
<text x="100.9" y="197.3">NOTE: FOR REINFORCEMENT DETAILS</text>
<text x="224.4" y="193" transform="rotate(-90 224.4 193)">300</text>
<text x="266.7" y="193" transform="rotate(-90 266.7 193)">300</text>
<text x="357.7" y="197.1">ES STRUCTURAL CONSULTANT</text>
<text x="113.4" y="201.3">REFER PW-GF-26</text>
<text x="234.3" y="211.1">RECESS DETAIL</text>
<text x="45.8" y="229.6">40</text>
<text x="287" y="231.9">70</text>
<text x="292.2" y="231.9">10</text>
<text x="297.3" y="231.9">120</text>
<text x="35" y="237.8">400</text>
<text x="45.8" y="237.8">40</text>
<text x="101.8" y="238.6">10</text>
<text x="109.1" y="238.6">55</text>
<text x="116.4" y="238.6">10</text>
<text x="133.2" y="234.9">10</text>
<text x="145.9" y="234.9">110</text>
<text x="160.2" y="234.9">10</text>
<text x="153" y="241.4">A</text>
<text x="167.5" y="242.3" transform="rotate(-90 167.5 242.3)">10</text>
<text x="210.2" y="244.5" transform="rotate(-45 210.2 244.5)">14</text>
<text x="305.2" y="242.1" transform="rotate(-90 305.2 242.1)">40</text>
<text x="56.4" y="247.9" transform="rotate(-90 56.4 247.9)">80</text>
<text x="64.8" y="249" transform="rotate(-90 64.8 249)">60</text>
<text x="129.3" y="250.1" transform="rotate(-90 129.3 250.1)">25</text>
<text x="173.6" y="250.8" transform="rotate(-90 173.6 250.8)">55</text>
<text x="230" y="250.3" transform="rotate(-90 230 250.3)">10</text>
<text x="56.4" y="254.5" transform="rotate(-90 56.4 254.5)">86</text>
<text x="64.8" y="253.6" transform="rotate(-90 64.8 253.6)">10</text>
<text x="167.5" y="258" transform="rotate(-90 167.5 258)">10</text>
<text x="346" y="254.5">DRAWING TITLE</text>
<text x="374.6" y="254.5">-:</text>
<text x="56.4" y="261.3" transform="rotate(-90 56.4 261.3)">34</text>
<text x="64.8" y="259.9" transform="rotate(-90 64.8 259.9)">130</text>
<text x="100.6" y="260">SECTION A-A</text>
<text x="143" y="263.2">PLAN</text>
<text x="152.6" y="259.1">A</text>
<text x="215.1" y="261">10</text>
<text x="25.2" y="266.4">NOTCH DETAIL</text>
<text x="280.1" y="268.7">TOP NOTCH DETAIL</text>
<text x="59.4" y="272.6" transform="rotate(-90 59.4 272.6)">N11</text>
<text x="108.5" y="271.1">TYPICAL SHEAR KEY DETAIL</text>
<text x="197" y="271.3">TYPICAL CHAMFER DETAIL</text>
<text x="67.8" y="278.7" transform="rotate(-90 67.8 278.7)">NOTCH</text>
<text x="404.6" y="288.4">GF</text>
</g>
<text font-size="3.4" x="405.1" y="276.9">A3</text>
<g font-size="3.2">
<text x="348.5" y="260.9">PW-GF-23-MOULD DRAWING</text>
<text x="405.5" y="282.4">1</text>
</g>
<g font-size="3">
<text x="359.3" y="172.9">Arihant Esta, 2g2, 2</text>
<text x="388.8" y="172.9">floor,</text>
<text x="359.3" y="176.2">No.370, Church Road, Mogappair East,</text>
<text x="359.3" y="179.5">Chennai-600037.</text>
<text x="359.3" y="182.8">Tel:+91- 98400 - 41400 / 90802 - 22066</text>
<text x="357.7" y="201.1">B167, 12th cross street, Jawahar Nagar,</text>
<text x="357.7" y="204.4">Palayamkottai, Tirunelveli-627007</text>
<text x="357.7" y="207.8">Cell No: +91 9865803764</text>
<text x="345.1" y="270.9">JOB NO. :</text>
<text x="360.7" y="271.1">ESP24075</text>
<text x="384.8" y="271.4">DRAWN BY:-</text>
<text x="404.8" y="271.4">AR</text>
<text x="345.1" y="276.8">ELEMENT NO. :</text>
<text x="367.7" y="276.8">PW-GF-23</text>
<text x="384.8" y="276.8">SHEET SIZE:-</text>
<text x="345.1" y="282.4">DWG. NO. :</text>
<text x="345.1" y="287.7">SCALE :</text>
<text x="359.7" y="287.7">As indicated</text>
<text x="361.9" y="282.4">PW-GF-23(M2)</text>
<text x="384.8" y="282.4">REV.NO:-</text>
<text x="384.8" y="288">LEVEL. :</text>
</g>
<g font-size="2.8">
<text x="75.6" y="81.6">1 : 30</text>
<text x="75.6" y="166">1 : 30</text>
<text x="230" y="203.4">ELEVATION</text>
<text x="254.8" y="203.4">SECTION</text>
</g>
<g font-size="2.5">
<text x="347.4" y="232">1</text>
<text x="353.6" y="232">26-05-25</text>
<text x="372" y="232">FOR APPROVAL</text>
<text x="345.9" y="238.6">Rev</text>
<text x="347.4" y="235.3">0</text>
<text x="353.6" y="235.3">21-04-25</text>
<text x="355.9" y="238.6">Date</text>
<text x="372" y="235.3">FOR APPROVAL</text>
<text x="375.3" y="238.6">Description</text>
<text x="398.2" y="238.6">Chkd</text>
<text x="406" y="238.6">Appd.</text>
<text x="366" y="245.4">REVISION SCHEDULE</text>
</g>
<g font-size="2.1">
<text x="399.5" y="231.8">PK</text>
<text x="407" y="231.8">PRC</text>
<text x="399.5" y="235.2">PK</text>
<text x="407" y="235.2">PRC</text>
</g>
<text font-size="2" x="385.7" y="172">nd</text>
</svg>
